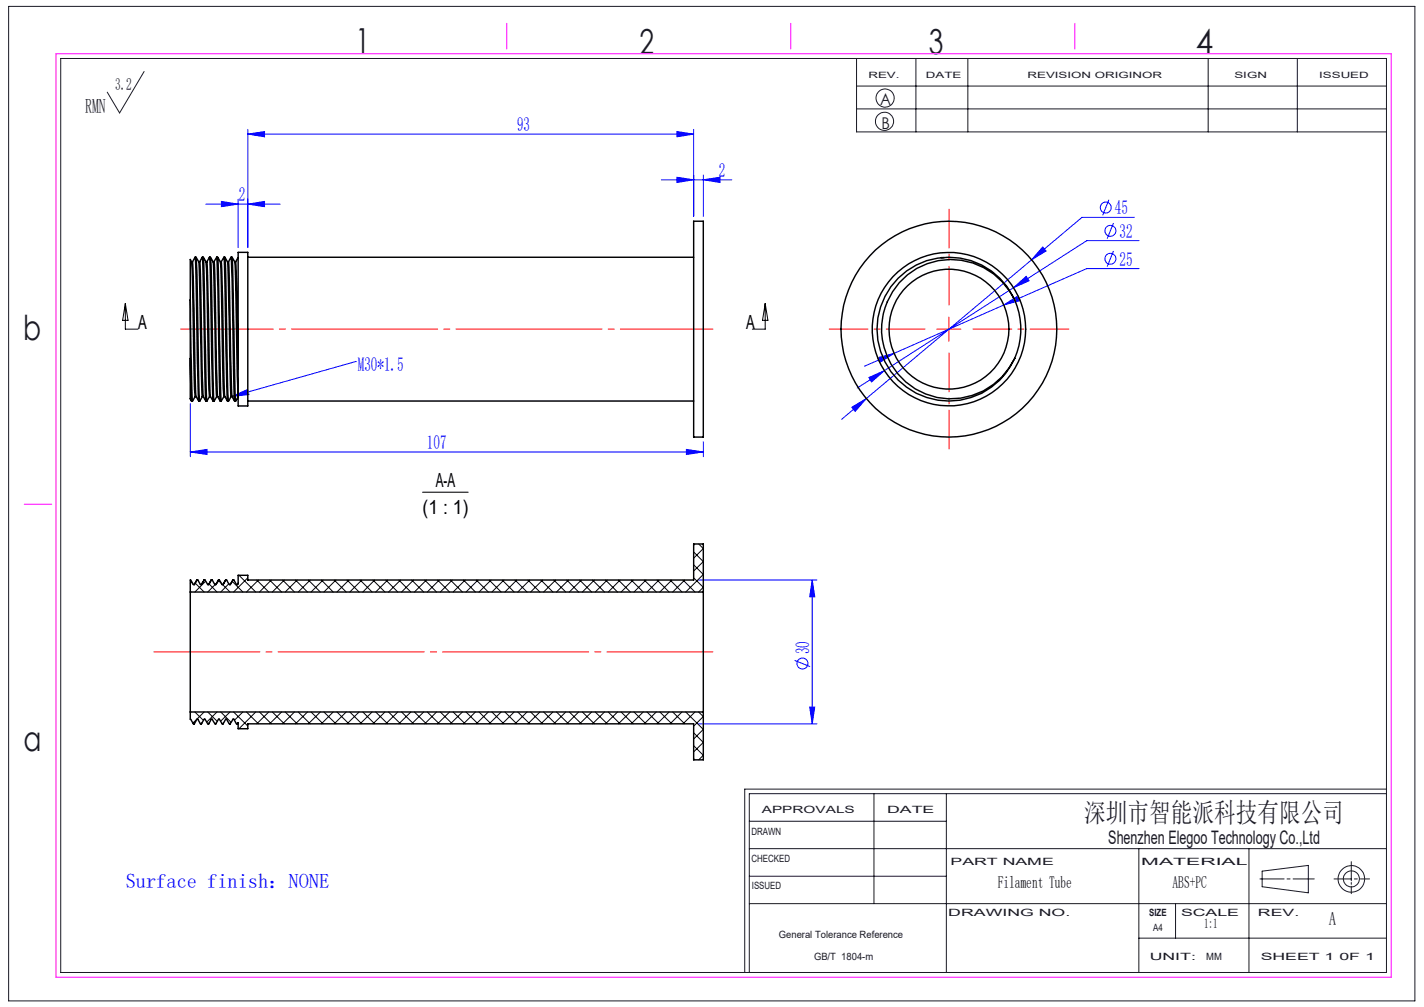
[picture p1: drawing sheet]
<svg xmlns="http://www.w3.org/2000/svg" width="297mm" height="210mm" viewBox="0 0 297 210" stroke-linecap="round" stroke-linejoin="round" font-family="sans-serif">
<g fill="none" stroke="#00f" stroke-width=".21">
<path d="M51.7 28l3.5-.6v1.1zM51.7 27v24.6M51.7 28h93M137.9 37.5h14.7M141.2 37l3.5 .5-3.5 .6zM141.2 27.4l3.5 .6-3.5 .5zM144.7 27v18.1M146.7 37.5l3.5-.5v1.1zM146.7 36.5v8.6M42.9 42.6h15.5M46.2 42l3.5 .6-3.5 .5zM49.7 41.5v10.1"/>
<path d="M51.7 42.6l3.5-.6v1.1zM211.4 60l2.6-2.4 .6 1zM211.4 60l-32.6 20.9M215.2 54.2l-34.5 28.9M217.5 51.5l.7 .8-3 1.9zM231.3 41.7l-1.3 3.2M232.2 52.3l-1.3 3.3M232.2 46.5l-1.3 3.3M236.6 45.3h-10.9l-10.5 8.9M237.6 56h-10.9l-40.2 17.7M237.6 50.2h-10.9l-15.3 9.8M74.1 75.4h.1"/>
<path d="M74.1 75.4l-25.7 7.3M181.2 78.7l3.3-1.4-2.7 2.3zM183.1 74.6l3.4-.9-3 1.9zM186.5 73.7l-6.2 2.7M209.4 63.6l2.9-1.9 .5 1zM39.7 94.3l3.5-.6v1.1zM39.7 84.2v11M39.7 94.3h107M48.4 82.7l3.2-1.5 .3 1.1zM143.2 93.7l3.5 .6-3.5 .5zM146.7 92.1v3.1M177.7 84.9l3-1.8-2.3 2.7z"/>
<path d="M180.7 83.1l-5.2 4.3M145.7 121h24.7M165.7 137.7l3.3 1.3M169.4 121v29.9M169.4 121l.5 3.5h-1zM145.7 150.9h24.7M168.9 147.5h1l-.5 3.4z"/>
<circle cx="230.6" cy="43.3" r="1.14"/>
<circle cx="231.6" cy="48.1" r="1.15"/>
<circle cx="231.6" cy="54" r="1.14"/>
<circle cx="167.4" cy="138.4" r="1.14"/>
</g>
<g fill="none" stroke="#191924" stroke-width=".21">
<path d="M1.8 1.3h293.3v207.4h-293.3zM12.7 12.2h276.5v190.6h-276.5zM30.1 14.9l-5.2 8.7-2.5-4.4M178.6 12.2v15.3h110.6M178.6 17.9h110.6M191 12.2v15.3M201.9 12.2v15.3M252 12.2v15.3M270.6 12.2v15.3M178.6 22.7h110.6M156.3 177h132.9M156.3 171.3h41.1"/>
<path d="M182.3 165.5v22.9M197.4 165.5v37.3M237.5 177v25.8M260.5 177v25.8M281.8 179.7v4M289.2 165.5h-132.9v37.3M289.2 164.6h-133.9v38.2M156.3 188.4h132.9M156.3 182.7h41.1M237.5 195.6h51.7M245.2 188.4v7.2M262.8 183.3h5"/>
<path d="M263.2 181.7l9.7-1.2v5.7l-9.7-1.3zM268.4 183.3h.7M269.7 183.3h4.4M278.2 183.3h3.6M281.8 184v.4M281.8 184.8v1.6M282.5 183.3h.6M283.7 183.3h1.9"/>
<circle cx="184.5" cy="25.3" r="1.9"/>
<circle cx="184.6" cy="20.4" r="1.89"/>
<circle cx="281.9" cy="183.3" r="1.68"/>
<circle cx="281.9" cy="183.3" r="2.77"/>
</g>
<path d="M26.1 63.3v5.3h2.7M26.1 63.3l.6 3.5h-1.1zM159.6 63.3v5.3h-2.7M159.6 63.3l.6 3.5h-1.2zM88.1 102.6h9.5" fill="none" stroke="#000" stroke-width=".21"/>
<path d="M192.9 68.6h-20M197.9 63.6v-20M197.9 73.6v20M202.9 68.6h20" fill="none" stroke="#f00" stroke-width=".21" stroke-dasharray="30.5 1.3 1.3 1.3" stroke-dashoffset="22.4"/>
<path d="M195.4 68.6h5M197.9 66.1v5" fill="none" stroke="#f00" stroke-width=".21"/>
<path d="M37.7 68.6h111" fill="none" stroke="#f00" stroke-width=".21" stroke-dasharray="30.5 1.3 1.3 1.3" stroke-dashoffset="11.2"/>
<path d="M32.1 135.9h116.6" fill="none" stroke="#f00" stroke-width=".21" stroke-dasharray="30.5 1.3 1.3 1.3" stroke-dashoffset="8.4"/>
<path d="M11.7 11.2h278.5v192.6h-278.5zM105.7 4.9v5.3M164.9 4.9v5.3M224.2 4.9v5.3M5 105.2h5.8" fill="none" stroke="#f0f" stroke-width=".21"/>
<g fill="#00f">
<path d="M48.4 82.7l3.2-1.5 .3 1.1z"/>
<path d="M146.7 37.5l3.5-.5v1.1zM141.2 37l3.5 .5-3.5 .6zM51.7 42.6l3.5-.6v1.1zM46.2 42l3.5 .6-3.5 .5z"/>
<path d="M51.7 28l3.5-.6v1.1zM141.2 27.4l3.5 .6-3.5 .5zM183.1 74.6l.4 1 3-1.9zM209.4 63.6l3.4-.9-.5-1zM181.2 78.7l.6 .9 2.7-2.3zM211.4 60l3.2-1.4-.6-1zM177.7 84.9l.7 .9 2.3-2.7zM217.5 51.5l-2.3 2.7 3-1.9z"/>
<path d="M169.4 121l.5 3.5h-1zM168.9 147.5h1l-.5 3.4z"/>
<path d="M39.7 94.3l3.5-.6v1.1zM143.2 93.7l3.5 .6-3.5 .5z"/>
</g>
<g fill="none" stroke="#000" stroke-width=".3">
<path d="M39.9 54.6h.2M40 54.6l-.3-.5v8.4M40 54.6l.5 25.4 .2 2.7M40.1 54.6l.8 28M40.7 53.6l-.6 1M40.7 53.7l.8 29.9M40.7 53.6a2.42 2.42 0 0 1 1.1 2.5l.4 22.5 .2 4M40.9 53.7l.8 29.9M41.5 54.6l.7 28.1M41.6 54.6l.6-1h.2l.6 1M42.2 53.7l.7 29.9M42.4 53.7l.7 29.9"/>
<path d="M42.9 54.6h.2M43 54.6l.5 25.4 .2 2.7M43.1 54.6l.6-1a2.42 2.42 0 0 1 1.1 2.5l.4 20.8 .2 5.7M43.1 54.6l.8 28M43.7 53.7l.8 29.9M43.9 53.7l.8 29.9M44.5 54.6l.7 28.1M44.6 54.6l.6-1h.2l.6 1h.1M45.2 53.7l.7 29.9M45.4 53.7l.7 29.9M46 54.6l.5 25.4 .2 2.7M46.1 54.6l.8 28"/>
<path d="M46.7 53.7l.7 29.9M46.9 53.6h-.2l-.6 1M46.9 53.6l.5 1h.3M46.9 53.7l.6 27 .2 2.9M47.4 54.6l.8 28.1M47.7 54.6l.5-1h.2l.6 1h.1M47.7 54.6l.7 28M48.2 53.7l.2 4.3 .5 25.6M48.4 53.7l.7 29.9M49 54.6l.7 28M49.1 54.6l.6 22.3M49.7 53.7l-.6 .9"/>
<path d="M49.7 52.6h2v32.1h-2zM51.7 53.6h93M144.7 46.1h2v45h-2zM196.3 53.7h.6M39.7 62.5l.4 21.1M39.7 74.7v8.4M39.7 74.7l.2 8.9M39.7 62.5v12.2M211.5 62.3a15 15 0 0 0-23-5.3 15 15 0 0 0 .3 23.6 15 15 0 0 0 22.8-5.9M39.7 83.1l.2 .5M40.7 82.7l-.6 .9h-.2M40.7 82.7h.2l.6 .9"/>
<path d="M42.2 82.7l-.5 .9h-.2M42.2 82.7h.2l.5 .9M43.7 82.7l-.6 .9h-.2M43.7 82.7h.2l.6 .9M45.2 82.7l-.5 .9h-.2M45.2 82.7h.2l.5 .9M46.7 82.7l-.6 .9h-.2M46.7 82.7h.2l.5 .9M48.2 82.7l-.5 .9h-.3M48.2 82.7h.2l.5 .9M49.7 82.8l-.6 .8h-.2M51.7 83.6h93"/>
<path d="M39.7 123.5v25M39.7 123.5h107M40.5 121.9h-.2l-.6-.9v2.5M41.1 121l-.6 .9M41.1 121h.2l.5 .9h.2M41.1 121h.1M42.6 121l-.6 .9M42.6 121h.2l.5 .9h.2M42.6 121h.1M44.1 121l-.6 .9M44.1 121h.2l.5 .9h.2M44.1 121h.1"/>
<path d="M45.6 121l-.6 .9M45.6 121h.2l.5 .9h.2M45.6 121h.1M47.1 121l-.6 .9M47.1 121h.2l.5 .9h.2M47.1 121h.1M48.6 121l-.6 .9M48.6 121h.2l.5 .9h.2l.2-.2v-1.7h2v1h93v-7.6h2v10.1M48.6 121h.1M146.7 123.5v25M39.7 148.5v1.5l.6 .9h.2M39.7 148.5h107"/>
<path d="M40.5 150.9l.6-.9h.2l.5 .9h.2M40.5 150.8v.1M42 150.9l.6-.9h.2l.5 .9h.2M42.1 150.8l-.1 .1M43.5 150.9l.6-.9h.2l.5 .9h.2M43.5 150.8v.1M45 150.9l.6-.9h.2l.5 .9h.2M45 150.8v.1M46.5 150.9l.6-.9h.2l.5 .9h.2M46.5 150.8v.1M48 150.9l.6-.9h.2l.5 .9h.2M48 150.8v.1"/>
<path d="M49.5 150.8v.1M146.7 148.5v10h-2v-7.6h-93v1.1h-2v-1.3l-.2 .2"/>
<circle cx="197.9" cy="68.6" r="22.5"/>
<circle cx="197.9" cy="68.6" r="12.5"/>
<circle cx="197.9" cy="68.7" r="16"/>
<circle cx="198.4" cy="68.6" r="14.5"/>
</g>
<g fill="none" stroke="#000" stroke-width=".21">
<path d="M49.8 120l3.5 3.5M144.7 115.1l2 2-2 2M144.7 117.8l2 2-3.7 3.7M144.9 113.4l-.2 .3M145.7 113.4l1 1-2 2M39.7 123.3l.2 .2M40 121.4l-.3 .3M40.7 121.6l1.9 1.9M42.8 121h.1M42.9 121.2l-2.3 2.3M43.6 121.8l1.7 1.7M44.9 121.9l-1.6 1.6"/>
<path d="M45.5 121l.7 .7M45.8 121l-.6 .6M46.4 121.9l1.6 1.6M47.7 121.7l-1.7 1.8M48.4 121.2l2.3 2.3M51.7 120.5l-3 3M53.6 121l2.5 2.5M53.9 121l-2.5 2.5M56.2 121l2.5 2.5M56.6 121l-2.5 2.5M58.9 121l2.5 2.5M59.3 121l-2.5 2.5"/>
<path d="M61.6 121l2.5 2.5M62 121l-2.5 2.5M64.3 121l2.5 2.5M64.7 121l-2.5 2.5M67 121l2.5 2.5M67.4 121l-2.5 2.5M69.7 121l2.5 2.5M70.1 121l-2.5 2.5M72.4 121l2.5 2.5M72.8 121l-2.5 2.5M75.1 121l2.5 2.5M75.5 121l-2.5 2.5"/>
<path d="M77.8 121l2.5 2.5M78.1 121l-2.4 2.5M80.5 121l2.5 2.5M80.9 121l-2.5 2.5M83.2 121l2.5 2.5M83.5 121l-2.5 2.5M85.9 121l2.5 2.5M86.3 121l-2.6 2.5M88.6 121l2.5 2.5M88.9 121l-2.5 2.5M91.3 121l2.5 2.5M91.6 121l-2.5 2.5"/>
<path d="M93.9 121l2.5 2.5M94.3 121l-2.5 2.5M96.7 121l2.5 2.5M97 121l-2.5 2.5M99.3 121l2.5 2.5M99.7 121l-2.5 2.5M102 121l2.5 2.5M102.4 121l-2.5 2.5M104.7 121l2.5 2.5M105.1 121l-2.5 2.5M107.4 121l2.5 2.5M107.8 121l-2.5 2.5"/>
<path d="M110.1 121l2.5 2.5M110.5 121l-2.5 2.5M112.8 121l2.5 2.5M113.2 121l-2.5 2.5M115.5 121l2.5 2.5M115.9 121l-2.5 2.5M118.2 121l2.5 2.5M118.6 121l-2.5 2.5M120.9 121l2.5 2.5M121.2 121l-2.5 2.5M123.6 121l2.5 2.5M124 121l-2.5 2.5"/>
<path d="M126.3 121l2.5 2.5M126.6 121l-2.5 2.5M129 121l2.5 2.5M129.3 121l-2.4 2.5M131.7 121l2.5 2.5M132 121l-2.5 2.5M134.4 121l2.5 2.5M134.7 121l-2.5 2.5M137.1 121l2.5 2.5M137.4 121l-2.5 2.5M139.8 121l2.4 2.5M140.1 121l-2.5 2.5"/>
<path d="M142.5 121l2.5 2.5M142.8 121l-2.5 2.5M144.7 120.5l2 2-1 1M39.9 148.5l-.2 .2M40.1 150.7l.3 .2M40.6 148.5l1.8 1.7M42.6 148.5l-2.4 2.3M43.3 148.5l2 2M45.3 148.5l-2.2 2.1M46 148.5l2.2 2.1M48 148.5l-2 1.9M48.7 148.5l3 2.9"/>
<path d="M50.7 148.5l-1.8 1.7M51.4 148.5l2.5 2.4M53.3 148.5l-3.5 3.5M54.1 148.5l2.5 2.4M56.1 148.5l-2.5 2.4M56.8 148.5l2.5 2.4M58.7 148.5l-2.5 2.4M59.5 148.5l2.5 2.4M61.4 148.5l-2.5 2.4M62.2 148.5l2.5 2.4M64.1 148.5l-2.5 2.4M64.9 148.5l2.5 2.4"/>
<path d="M66.8 148.5l-2.5 2.4M67.6 148.5l2.5 2.4M69.5 148.5l-2.5 2.4M70.3 148.5l2.5 2.4M72.2 148.5l-2.5 2.4M73 148.5l2.5 2.4M74.9 148.5l-2.5 2.4M75.7 148.5l2.4 2.4M77.6 148.5l-2.5 2.4M78.4 148.5l2.5 2.4M80.3 148.5l-2.5 2.4M81 148.5l2.5 2.4"/>
<path d="M83 148.5l-2.5 2.4M83.7 148.5l2.6 2.4M85.7 148.5l-2.5 2.4M86.4 148.5l2.5 2.4M88.4 148.5l-2.5 2.4M89.1 148.5l2.5 2.4M91.1 148.5l-2.5 2.4M91.8 148.5l2.5 2.4M93.8 148.5l-2.5 2.4M94.5 148.5l2.5 2.4M96.4 148.5l-2.5 2.4M97.2 148.5l2.5 2.4"/>
<path d="M99.2 148.5l-2.5 2.4M99.9 148.5l2.5 2.4M101.8 148.5l-2.5 2.4M102.6 148.5l2.5 2.4M104.5 148.5l-2.5 2.4M105.3 148.5l2.5 2.4M107.2 148.5l-2.5 2.4M108 148.5l2.5 2.4M109.9 148.5l-2.5 2.4M110.7 148.5l2.5 2.4M112.6 148.5l-2.5 2.4M113.4 148.5l2.5 2.4"/>
<path d="M115.3 148.5l-2.5 2.4M116.1 148.5l2.5 2.4M118 148.5l-2.5 2.4M118.7 148.5l2.5 2.4M120.7 148.5l-2.5 2.4M121.5 148.5l2.5 2.4M123.4 148.5l-2.5 2.4M124.1 148.5l2.5 2.4M126.1 148.5l-2.5 2.4M126.9 148.5l2.4 2.4M128.8 148.5l-2.5 2.4M129.5 148.5l2.5 2.4"/>
<path d="M131.5 148.5l-2.5 2.4M132.2 148.5l2.5 2.4M134.2 148.5l-2.5 2.4M134.9 148.5l2.5 2.4M136.9 148.5l-2.5 2.4M137.6 148.5l2.5 2.4M139.6 148.5l-2.5 2.4M140.3 148.5l2.5 2.4M142.2 148.5l-2.4 2.4M143 148.5l3.7 3.6-2 2M144.7 155.5l2 2-1 1M144.7 152.8l2 2-2 2"/>
<path d="M144.7 158.2l.2 .3M145 148.5l-2.5 2.4M145.7 148.5l1 .9-2 2"/>
</g>
<g font-size="7.2" fill="#191924">
<text x="74.1" y="11">1</text>
<text x="133.4" y="11.2">2</text>
<text x="193.7" y="11.3">3</text>
<text x="249.4" y="11.3">4</text>
<text x="4.8" y="70.9">b</text>
<text x="4.9" y="156.5">a</text>
</g>
<text font-size="5.6" fill="#191924" x="226.2" y="171.5">深圳市智能派科技有限公司</text>
<text font-size="4.2" fill="#191924" x="17.8" y="23.5">RMN</text>
<text font-size="4.2" fill="#00f" x="26.2" y="185.2">Surface finish：NONE</text>
<g font-size="4.1" fill="#00f">
<text x="107.9" y="27.4">93</text>
<text x="49.8" y="42">2</text>
<text x="150" y="36.9">2</text>
<text x="232.5" y="44.7">45</text>
<text x="233.5" y="49.6">32</text>
<text x="233.5" y="55.4">25</text>
<text x="74.7" y="77.3">M30*1.5</text>
<text x="89.1" y="93.7">107</text>
<text x="168.8" y="136.5" transform="rotate(-90 168.8 136.5)">30</text>
</g>
<g font-size="4.1">
<text x="28.8" y="68.5">A</text>
<text x="155.6" y="68.5">A</text>
<text x="90.9" y="101.5">A-A</text>
<text x="88.1" y="107.1">(1 : 1)</text>
</g>
<g font-size="3.9" fill="#191924">
<text x="231.2" y="176">Shenzhen Elegoo Technology Co.,Ltd</text>
<text x="277.2" y="193">A</text>
</g>
<text font-size="3.5" fill="#191924" x="24" y="18.7">3.2</text>
<g font-size="3.5">
<text x="208.1" y="185.1">Filament Tube</text>
<text x="244.6" y="185.1">ABS+PC</text>
</g>
<g font-size="3.4" fill="#191924">
<text x="183.6" y="22">A</text>
<text x="183.8" y="27">B</text>
</g>
<text font-size="2.8" x="251.1" y="193.6">1:1</text>
<g font-size="2.1" fill="#191924">
<text x="158.9" y="169.5">APPROVALS</text>
<text x="185" y="169.5">DATE</text>
<text x="156.7" y="174.2">DRAWN</text>
<text x="156.7" y="179.7">CHECKED</text>
<text x="156.8" y="185.4">ISSUED</text>
<text x="198.2" y="180.4">PART NAME</text>
<text x="238" y="180.4">MATERIAL</text>
<text x="197.8" y="191">DRAWING NO.</text>
<text x="239.7" y="191">SIZE</text>
<text x="246.3" y="191">SCALE</text>
<text x="262.4" y="191">REV.</text>
<text x="162.4" y="195.6">General Tolerance Reference</text>
<text x="240.5" y="194.1">A4</text>
<text x="169.8" y="200.2">GB/T 1804-m</text>
<text x="239.8" y="200.2">UNIT:</text>
<text x="251.6" y="200.2">MM</text>
<text x="262.9" y="200.2">SHEET 1 0F 1</text>
</g>
<g font-size="1.8" fill="#191924">
<text x="181.1" y="16.3">REV.</text>
<text x="193.1" y="16.3">DATE</text>
<text x="214.3" y="16.3">REVISION ORIGINOR</text>
<text x="257.5" y="16.3">SIGN</text>
<text x="275.1" y="16.3">ISSUED</text>
</g>
</svg>
